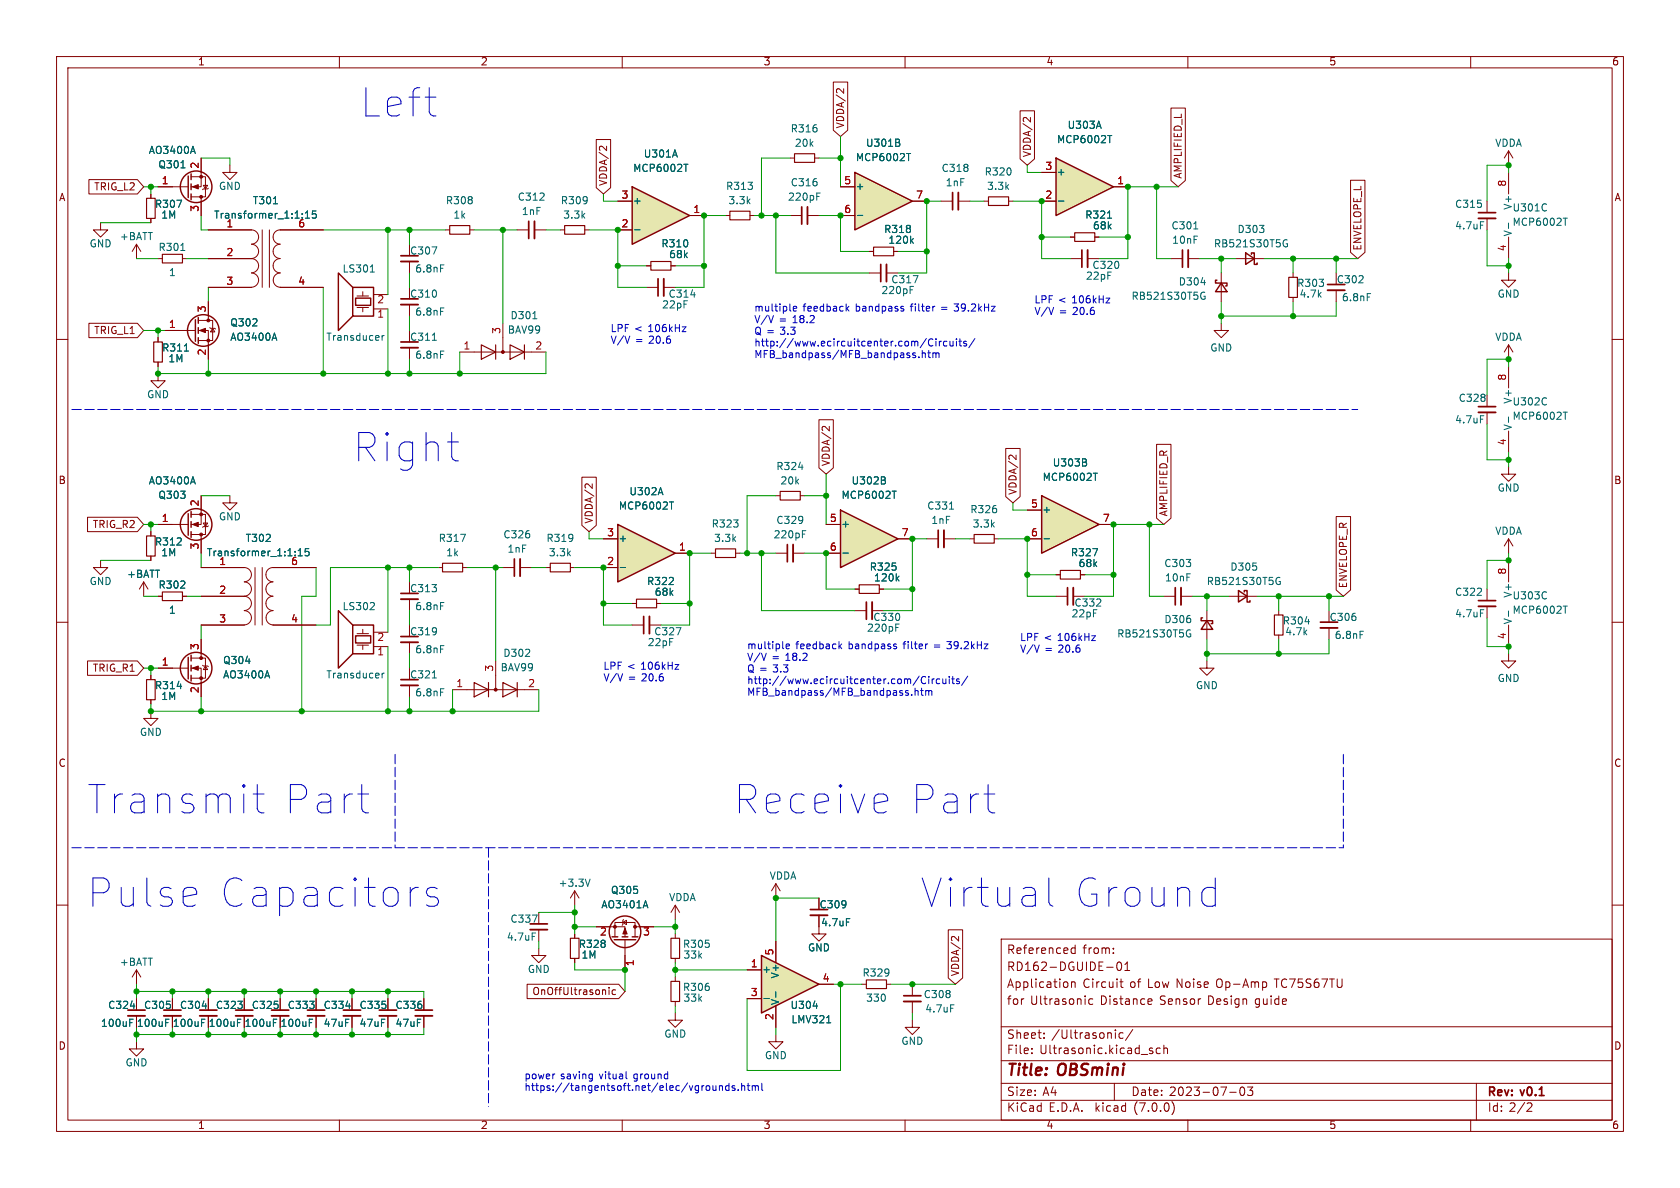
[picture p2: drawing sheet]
<svg xmlns="http://www.w3.org/2000/svg" width="297mm" height="210mm" viewBox="0 0 297 210" stroke-linecap="round" stroke-linejoin="round" font-family="sans-serif">
<g fill="none" stroke="#840000" stroke-width=".18">
<path d="M10 10h277v190h-277zM12 12h273v186h-273zM60 10v2M110 10v2M160 10v2M210 10v2M260 10v2M10 60h2M285 60h2M125.7 97.8h.8M130 97.8h.8M10 110h2"/>
<path d="M63.1 112h2.1M63.1 114h2.1M64.1 111.3v.7M64.1 114v.8M66 114.3h2.6M66 111.8h2.6M285 110h2M10 160h2M285 160h2M24.1 176.5v2.1M24.1 179.6v2M30.5 176.5v2.1"/>
<path d="M30.5 179.6v2M177 166h108v32h-108zM189.4 168.3l.2 .3 .5-.1M189.4 173.6v1M189.4 173.7l.2-.1h.4l.1 1M190.1 167.1v1.5M190.1 167.6h-.5l-.2 .2M193.2 176.6h-.4l-.3 .2v.5l.1 .2h.6M195.6 171h1.2M196.8 168.4v.2M196.8 167.6v.2M197.6 170.2l.2-.1a.81 .81 0 0 1 .6 .6 .81 .81 0 0 1-.3 .8l-.2 .1a.81 .81 0 0 1-.3-1.4z"/>
<path d="M198 173.6h.5M198.2 173.1v1.2l.3 .3M198.9 171.6h.8M198.9 170.5l.4-.4v1.5M203.2 176.6h.4l.1 .3-.8 .2M203.6 177.5l-.4 .1M223.4 173.6h.4l.1 .2v.6l-.5 .2M60 198v2M110 198v2M160 198v2M177 194.5h108M177 191.5h108"/>
<path d="M177 187.5h108M177 181.5h108M182.4 186.1v.2M182.4 185.3v.2M184.6 183.4v.2M184.6 182.6v.2M197 191.5v3M197.2 182.1v.1M197.2 182.6v1M198.5 182.6h-.4l-.3 .2v.5l.2 .2h.5M200.3 182l-1.3 1.9M203.4 185.8h.4v.2l-.2 .3h-.3"/>
<path d="M203.4 185.3h.4M205.1 185.3h-.4l-.3 .2v.5l.1 .2h.6M205.8 185.4l.2-.1h.3l.1 1M205.8 184.8v1.5M207.2 194.8a1.74 1.74 0 0 1 0 2.2M210 198v2M217.4 193.1h1.1M219.4 192.2h.1a.81 .81 0 0 1 .6 .6 .81 .81 0 0 1-.3 .8l-.1 .1a.81 .81 0 0 1-.6-.7 .81 .81 0 0 1 .3-.8zM220.5 192.2h1l-.5 .5 .4 .2v.6l-.2 .2h-.4l-.3-.2M260 198v2M261 191.5v6.5M270.5 195l.3 .2v.4l-.9 .9h.9"/>
</g>
<path d="M62.4 110.5h3.6v5.1h-3.6zM62.4 110.5l-2.6-2.5v10.1l2.6-2.5M62.9 112.4h2.6v1.3h-2.6z" fill="none" stroke="#840000" stroke-width=".25"/>
<path d="M65.4 107.8h.8M66.1 106.6v.5M67.6 119v.8M67.9 119l-.3 .2M22.9 180.2h.6M29.3 180.2h.6" fill="none" stroke="#006464" stroke-width=".18"/>
<path d="M22.6 179.6h3.1M29 179.6h3" fill="none" stroke="#840000" stroke-width=".33"/>
<path d="M22.6 178.6h3.1M29 178.6h3" fill="none" stroke="#840000" stroke-width=".3"/>
<path d="M126.5 97h3.5v1.6h-3.5z" fill="none" stroke="#840000" stroke-width=".2"/>
<path d="M151.1 30.5l10.2 5.1-10.2 5z" fill="#e6e6af"/>
<g fill="none" stroke="#840000" stroke-width=".25">
<path d="M33.3 31.1v3.8M33.8 30.7v1.1M33.8 32.5v1M33.8 34.3v1M151.1 30.5l10.2 5.1-10.2 5z"/>
<circle cx="34.7" cy="33" r="2.79"/>
</g>
<g fill="none" stroke="#840000" stroke-width=".18">
<path d="M27.9 33h5.4M33.8 31.2h2.5v3.6h-2.5M35.6 27.9v5.1h-1.8M35.6 34.8v3.3M35.9 32.8h.8l-.4 .6zM36.8 33.3l-.1 .1h-.8l-.1 .1M148.6 33h2.5M148.6 38.1h2.5M161.3 35.6h2.5M166.4 35.6h2M169.4 35.6h2M17.8 99.1v1.2h-1.3l1.3 1.3 1.2-1.3h-1.2"/>
<path d="M26.7 94v.7M26.7 98.3v.8M163.8 95.3h2.1M166.9 95.3h2M171.4 95.3h.8M175.8 95.3h.7M205.7 105.4h2.1M208.8 105.4h2M62.2 176.5v2.1M62.2 179.6v2M68.6 176.5v2.1M68.6 179.6v2"/>
<path d="M74.9 176.5v2.1M74.9 179.6v2M24.1 184.2v1.2h1.3l-1.3 1.3-1.2-1.3h1.2M137.2 182.9v1.3h1.2l-1.2 1.2-1.3-1.2h1.3"/>
</g>
<path d="M32 29.7h.7M34.1 25.9l.4 1.2M151.6 38.1h.9M159 25.3l.1 .1-.1 .4M159 24.7v.4M160.3 27.1h.7M167.9 90h.7" fill="none" stroke="#006464" stroke-width=".18"/>
<path d="M25.9 94.7h1.5v3.6h-1.5zM172.2 94.5h3.6v1.5h-3.6z" fill="none" stroke="#840000" stroke-width=".2"/>
<path d="M169.4 34v3.1M166.9 93.7v3.1M208.8 103.9v3M60.7 179.6h3.1M67.1 179.6h3M73.4 179.6h3.1" fill="none" stroke="#840000" stroke-width=".33"/>
<path d="M168.4 34v3.1M165.9 93.7v3.1M207.8 103.9v3M60.7 178.6h3.1M67.1 178.6h3M73.4 178.6h3.1" fill="none" stroke="#840000" stroke-width=".3"/>
<g fill="#840000" stroke="#840000" stroke-width=".18">
<path d="M34 33l1.1-.4v.8z"/>
<circle cx="35.6" cy="31.2" r=".25"/>
<circle cx="35.6" cy="34.8" r=".25"/>
</g>
<path d="M134.6 168.9l10.2 5.1-10.2 5.1z" fill="#e6e6af"/>
<path d="M212.6 109.2h-.3v.5h2.1v.5h-.3M213.4 109.7l1 1.6h-2.1zM134.6 168.9l10.2 5.1-10.2 5.1z" fill="none" stroke="#840000" stroke-width=".25"/>
<g fill="none" stroke="#840000" stroke-width=".18">
<path d="M266.7 95.3l-.8 1.2M266.7 95.3v2.5M266.7 95.3l.8 1.2M25.4 102.9l-.8 1.2M25.4 102.9v2.5M25.4 102.9l.8 1.2M186.7 101.6h.8M191 101.6h.8M213.4 108v5M137.2 156.2v2.6M137.2 156.2l-.8 1.3M137.2 156.2l.7 1.3"/>
<path d="M144.8 158.8v2M119.4 179.1v1.2h1.2l-1.2 1.3-1.3-1.3h1.3M119.4 160v2.6M119.4 165.1v.8M119.4 169.4v.8M119.4 172.7v.8M119.4 177v.8M119.4 160l-.8 1.3M119.4 160l.7 1.3M132.1 171.5h2.5M132.1 176.5h2.5M137.2 166.4v3.8"/>
<path d="M137.2 177.8v3.8M144.8 161.8v3.3h1.2l-1.2 1.3-1.3-1.3h1.3M144.8 174h2.5M161.3 174v2M161.3 177v2.1"/>
</g>
<path d="M210.3 112.1h.2l-.1 .4-.3 .1-.3-.2M210.4 111.4l-.3-.1-.3 .2M135 176.5h1M137.1 175.3v1M143.8 177.8h.7M149.6 162.4h.6M168.1 177.6h.6M146.1 180.8h.8" fill="none" stroke="#006464" stroke-width=".18"/>
<path d="M143.3 161.8h3M159.8 177h3" fill="none" stroke="#840000" stroke-width=".33"/>
<path d="M143.3 160.8h3M159.8 176h3" fill="none" stroke="#840000" stroke-width=".3"/>
<path d="M187.5 100.8h3.5v1.6h-3.5zM118.6 173.5h1.5v3.5h-1.5zM118.6 165.9h1.5v3.5h-1.5z" fill="none" stroke="#840000" stroke-width=".2"/>
<path d="M184.1 87.6l10.2 5.1-10.2 5.1z" fill="#e6e6af"/>
<g fill="none" stroke="#840000" stroke-width=".25">
<path d="M33.3 90.8v3.8M33.8 90.4v1M33.8 92.2v1M33.8 94v1M184.1 87.6l10.2 5.1-10.2 5.1zM218.9 104.4l1.6 1-1.6 1zM220 104.6v-.2h.5v2h.5v-.2"/>
<circle cx="34.7" cy="92.7" r="2.79"/>
</g>
<g fill="none" stroke="#840000" stroke-width=".18">
<path d="M215.9 57.2v1.2h1.3l-1.3 1.3-1.3-1.3h1.3M236.2 48.3v2M236.2 51.3v2M27.9 92.7h5.4M33.8 90.9h2.5v3.6h-2.5M35.6 87.6v5.1h-1.8M35.6 94.5v3.3M35.9 92.5h.8l-.4 .6zM36.8 93l-.1 .1h-.8l-.1 .1M181.6 90.2h2.5M181.6 95.3h2.5M194.3 92.7h2.5"/>
<path d="M266.7 99.1v3.8M26.7 119.4v.7M186.7 105.4h2M189.7 105.4h2.1M217.2 105.4h5M266.7 110.5v3.8M26.7 123.7v.8M24.1 171.5l-.7 1.2M24.1 171.5v2.5M24.1 171.5l.8 1.2M152.4 174h.8M156.7 174h.8"/>
<path d="M161.3 180.3v1.3h1.3l-1.3 1.3-1.3-1.3h1.3"/>
</g>
<path d="M241.7 51.9h.6M34.1 84.3l.4 1.3M184.6 95.2h.9M192 81.8l.1 .2-.1 .3M192 81.2v.4M193.3 83.7h.7M226.1 102.8h.2v.5h-.3l-.3-.1M226.3 102.1h-.3l-.3 .1M266.7 108v1M276.4 107.1h.7" fill="none" stroke="#006464" stroke-width=".18"/>
<path d="M234.7 51.3h3M189.7 103.9v3" fill="none" stroke="#840000" stroke-width=".33"/>
<path d="M234.7 50.3h3M188.7 103.9v3" fill="none" stroke="#840000" stroke-width=".3"/>
<g fill="#840000" stroke="#840000" stroke-width=".18">
<path d="M34 92.7l1.1-.4v.8z"/>
<circle cx="35.6" cy="90.9" r=".25"/>
<circle cx="35.6" cy="94.5" r=".25"/>
</g>
<path d="M25.9 120.1h1.5v3.6h-1.5zM153.2 173.2h3.5v1.6h-3.5z" fill="none" stroke="#840000" stroke-width=".2"/>
<path d="M186.7 27.9l10.1 5.1-10.1 5.1z" fill="#e6e6af"/>
<g fill="none" stroke="#840000" stroke-width=".25">
<path d="M186.7 27.9l10.1 5.1-10.1 5.1zM215.1 49.5h-.2v.5h2v.5h-.2M215.9 50l1 1.6h-2zM220.2 44.7l1.5 1-1.5 1zM221.2 45v-.3h.5v2h.5v-.2M33.3 116.2v3.8M33.8 115.8v1M33.8 117.6v1M33.8 119.4v1"/>
<circle cx="34.7" cy="118.1" r="2.79"/>
</g>
<g fill="none" stroke="#840000" stroke-width=".18">
<path d="M139.7 38.1h2M139.7 27.9h.8M142.7 38.1h2.1M144 27.9h.8M174 35.6h.8M178.3 35.6h.8M184.1 35.6h2.6M184.1 30.5h2.6M196.8 33h2.6M262.9 35.6v2M262.9 38.6v2M266.7 26.7l-.8 1.2"/>
<path d="M266.7 26.7v2.5M266.7 30.5v3.8M266.7 26.7l.8 1.2M189.2 41.9h.8M189.2 45.7h2.1M192.3 45.7h2M193.5 41.9h.8M207 45.7h2M210.1 45.7h2M215.9 48.3v5M218.4 45.7h5.1M266.7 48.3v1.2h1.3l-1.3 1.3-1.3-1.3h1.3"/>
<path d="M266.7 41.9v3.8M262.9 69.9v2M262.9 72.9v2M137.2 87.6h.7M141.5 87.6h.7M266.7 82.6v1.2h1.3l-1.3 1.3-1.3-1.3h1.3M27.9 118.1h5.4M33.8 118.1h1.8v5.1M33.8 116.3h2.5v3.6h-2.5M35.6 113v3.3M35.8 117.6l.1 .1h.8l.1 .2M36.3 117.7l.4 .7h-.8z"/>
<path d="M213.4 116.8v1.3h1.2l-1.2 1.3-1.3-1.3h1.3M226.1 108v.7M226.1 112.3v.7M234.9 108v2M234.9 111v2M262.9 104.1v2.1M262.9 107.2v2M266.7 115.6v1.2h1.3l-1.3 1.3-1.3-1.3h1.3"/>
</g>
<g fill="none" stroke="#006464" stroke-width=".18">
<path d="M144.4 34.1h.6M187.1 35.5h1M195.8 38.6h.7M195.8 24h.7M261.7 39.2h.6M266.7 39.4v1M276.4 38.6h.7M211 40.5h.8M212.8 52.4h.2v.5h-.3l-.3-.2M213 51.7l-.3-.1-.3 .2M227.4 43.1h.2v.5h-.3l-.4-.1M227.6 42.4h-.3l-.4 .2"/>
<path d="M261.7 73.5h.6M47.2 118.6l.5 1.2M240.4 111.6h.6M261.7 107.8h.6"/>
</g>
<path d="M140.5 27.2h3.5v1.5h-3.5zM174.8 34.8h3.5v1.5h-3.5zM190 41.1h3.5v1.6h-3.5zM137.9 86.9h3.6v1.5h-3.6zM225.3 108.7h1.5v3.6h-1.5z" fill="none" stroke="#840000" stroke-width=".2"/>
<path d="M142.7 36.6v3M261.4 38.6h3M192.3 44.2v3M210.1 44.2v3M261.4 72.9h3M233.4 111h3.1M261.4 107.2h3" fill="none" stroke="#840000" stroke-width=".33"/>
<path d="M141.7 36.6v3M261.4 37.6h3M191.3 44.2v3M209 44.2v3M261.4 71.9h3M233.4 110h3.1M261.4 106.2h3" fill="none" stroke="#840000" stroke-width=".3"/>
<g fill="#840000" stroke="#840000" stroke-width=".18">
<path d="M34 118.1l1.1-.4v.8z"/>
<circle cx="35.6" cy="119.9" r=".25"/>
<circle cx="35.6" cy="116.3" r=".25"/>
</g>
<path d="M111.8 33l10.1 5.1-10.1 5.1z" fill="#e6e6af"/>
<path d="M111.8 33l10.1 5.1-10.1 5.1z" fill="none" stroke="#840000" stroke-width=".25"/>
<g fill="none" stroke="#840000" stroke-width=".18">
<path d="M109.2 35.6h2.6M121.9 38.1h2.6M128.3 38.1h.7M132.6 38.1h.7M72.4 58.4v2.1M109.2 40.6h2.6M153.7 48.3h2M153.7 44.5h.7M156.7 48.3h2M158 44.5h.7M228.6 48.3v.7M228.6 52.6v.7"/>
<path d="M27.9 66v1.3h1.3l-1.3 1.3-1.2-1.3h1.2M72.4 61.5v2M266.7 61v2.5M266.7 64.8v3.8M266.7 76.2v3.8M266.7 61l-.8 1.2M266.7 61l.8 1.2M40.6 87.6v1.3h-1.2l1.2 1.3 1.3-1.3h-1.3M137.2 97.8h2M140.2 97.8h2M27.9 105.4h.8M32.3 105.4h.7"/>
<path d="M35.6 105.4h7.6a1.27 1.27 0 0 1 1.2 1.3 1.27 1.27 0 0 1-1.2 1.3 1.26 1.26 0 0 1 1.3 1.2 1.26 1.26 0 0 1-1.3 1.3M35.6 100.3h7.6a1.26 1.26 0 0 1 1.3 1.3 1.26 1.26 0 0 1-1.3 1.2M35.6 110.5h7.6M43.2 102.9a1.26 1.26 0 0 1 1.3 1.2 1.26 1.26 0 0 1-1.3 1.3M45.1 100.3v10.2M46.4 100.3v10.2M48.3 105.4a1.26 1.26 0 0 0-1.3 1.3 1.26 1.26 0 0 0 1.3 1.2M48.3 102.9a1.26 1.26 0 0 0-1.3 1.2 1.26 1.26 0 0 0 1.3 1.3M48.3 110.5h7.6M48.3 108a1.26 1.26 0 0 0-1.3 1.2 1.26 1.26 0 0 0 1.3 1.3M55.9 100.3h-7.6a1.26 1.26 0 0 0-1.3 1.3 1.26 1.26 0 0 0 1.3 1.2M151.1 108h2.1"/>
<path d="M151.1 104.1h.8M154.2 108h2M155.4 104.1h.8M26.7 125.7v1.3h1.2l-1.2 1.3-1.3-1.3h1.3"/>
</g>
<g fill="none" stroke="#006464" stroke-width=".18">
<path d="M120.9 29h.7M112.2 40.6h1M161.1 42.5l.4 .5M161.5 42.2l-.5 .4M76.4 60.2h.8M77.9 62.1h.6M266.7 73.7v1M276.4 72.9h.7M52.7 98.3h.7M52.7 97.3l.4-.3v1.3M54.6 97h-.6l-.1 .6 .2-.1h.4l.2 .2-.1 .4-.2 .2-.5-.2M141.9 93.8h.6"/>
<path d="M158.6 102.2l.3 .5M158.9 101.9l-.5 .4"/>
</g>
<path d="M129 37.3h3.6v1.6h-3.6zM154.4 43.7h3.6v1.5h-3.6zM227.8 49h1.6v3.6h-1.6zM28.7 104.6h3.6v1.6h-3.6zM151.9 103.4h3.5v1.5h-3.5z" fill="none" stroke="#840000" stroke-width=".2"/>
<path d="M156.7 46.7v3.1M70.9 61.5h3M140.2 96.3v3M154.2 106.4v3.1" fill="none" stroke="#840000" stroke-width=".33"/>
<path d="M155.7 46.7v3.1M70.9 60.5h3M139.2 96.3v3M153.2 106.4v3.1" fill="none" stroke="#840000" stroke-width=".3"/>
<path d="M148.6 90.2l10.1 5.1-10.1 5z" fill="#e6e6af"/>
<g fill="none" stroke="#840000" stroke-width=".25">
<path d="M34.5 56.5v3.8M35.1 56.1v1.1M35.1 57.9v1M35.1 59.7v1M62.4 50.8h3.6v5.1h-3.6zM62.4 50.8l-2.6-2.5v10.1l2.6-2.5M62.9 52.7h2.6v1.3h-2.6zM148.6 90.2l10.1 5.1-10.1 5z"/>
<circle cx="35.9" cy="58.4" r="2.79"/>
</g>
<g fill="none" stroke="#840000" stroke-width=".18">
<path d="M17.8 39.4v1.2h-1.3l1.3 1.3 1.2-1.3h-1.2M26.7 34.3v.8M26.7 38.6v.8M40.6 29.2v1.3h-1.2l1.2 1.3 1.3-1.3h-1.3M24.1 43.2l-.7 1.3M24.1 43.2v2.5M24.1 43.2l.8 1.3M27.9 45.7h.8M27.9 59.7v.8M29.2 58.4h5.3M32.3 45.7h.7M35.1 58.4h1.7v5.1"/>
<path d="M35.1 56.6h2.5v3.6h-2.5M36.8 40.6h7.6a1.26 1.26 0 0 1 1.3 1.3 1.26 1.26 0 0 1-1.3 1.3M36.8 45.7h7.6M36.8 53.3v3.3M37.1 57.9l.1 .1h.8l.1 .2M37.6 58l.4 .7h-.8zM44.4 48.3a1.26 1.26 0 0 1 1.3 1.2 1.26 1.26 0 0 1-1.3 1.3h-7.6M44.4 45.7a1.26 1.26 0 0 1 1.3 1.3 1.26 1.26 0 0 1-1.3 1.2M44.4 43.2a1.26 1.26 0 0 1 1.3 1.2 1.26 1.26 0 0 1-1.3 1.3M46.4 40.6v10.2M47.6 40.6v10.2M49.5 43.2a1.27 1.27 0 0 0-1.2 1.3 1.27 1.27 0 0 0 1.2 1.2 1.26 1.26 0 0 0-1.2 1.3 1.26 1.26 0 0 0 1.2 1.2"/>
<path d="M49.6 48.3a1.26 1.26 0 0 0-1.3 1.2 1.26 1.26 0 0 0 1.3 1.3h7.5M57.1 40.6h-7.6a1.26 1.26 0 0 0-1.2 1.3 1.26 1.26 0 0 0 1.2 1.3M63.1 52.3h2.1M63.1 54.4h2.1M64.1 51.6v.7M64.1 54.4v.7M66 54.6h2.6M66 52.1h2.6M72.4 43.2v2M72.4 46.2v2.1M72.4 50.8v2M72.4 53.8v2.1"/>
<path d="M27.9 64v.8M146 92.7h2.6M146 97.8h2.6M158.7 95.3h2.6"/>
</g>
<g fill="none" stroke="#006464" stroke-width=".18">
<path d="M48.3 36h.8M54 38.6h.7M54 37.7l.4-.4v1.3M55.9 37.3h-.6l-.1 .6 .2-.1h.4l.1 .2v.4l-.2 .2-.5-.2M32 44.3h.7M48.5 58.9l.4 1.3M65.5 48.1h.7M67.6 59.3v.9M67.9 59.3l-.3 .3M77.9 54.4h.6M77.9 46.8h.6M32.6 62.1h.7"/>
<path d="M149 97.8h1M156.4 85l.1 .1-.1 .4M156.4 84.4v.4M157.7 86.8h.7"/>
</g>
<path d="M25.9 35.1h1.5v3.5h-1.5zM28.7 45h3.6v1.5h-3.6zM27.2 60.5h1.5v3.5h-1.5z" fill="none" stroke="#840000" stroke-width=".2"/>
<g fill="#840000" stroke="#840000" stroke-width=".18">
<path d="M35.3 58.4l1-.4v.8z"/>
<circle cx="36.8" cy="60.2" r=".25"/>
<circle cx="36.8" cy="56.6" r=".25"/>
</g>
<path d="M70.9 53.8h3M70.9 46.2h3" fill="none" stroke="#840000" stroke-width=".33"/>
<path d="M70.9 52.8h3M70.9 45.2h3" fill="none" stroke="#840000" stroke-width=".3"/>
<path d="M109.2 92.7l10.2 5.1-10.2 5.1z" fill="#e6e6af"/>
<g fill="none" stroke="#840000" stroke-width=".25">
<path d="M109.2 92.7l10.2 5.1-10.2 5.1zM108.2 165.6h1M108.6 166.1h3.8M110 165.6h1M111.8 165.6h1"/>
<circle cx="110.5" cy="164.7" r="2.79"/>
</g>
<g fill="none" stroke="#840000" stroke-width=".18">
<path d="M147.3 14.5h2.6v8.5l-1.3 1.1-1.3-1.1zM149.1 15.7v.8l-.7-.8h-.3l-.2 .1M180.3 19.6h2.6v8.5l-1.3 1.1-1.3-1.1zM207 19.1h2.6v12.8l-1.3 1.1-1.3-1.1zM15.7 31.7h8.6l1.1 1.3-1.1 1.3h-8.6zM26.7 34.3v.8M26.7 38.6v.8M27.9 33h2.6M35.6 27.9v2.6M35.6 35.6v2.5M105.4 24.7h2.6v8.5l-1.3 1.1-1.3-1.1zM107.2 25.8v.8l-.7-.7-.3-.1-.2 .2"/>
<path d="M109.2 35.6h2.6M121.9 38.1h2.6M148.6 33h2.5M148.6 38.1h2.5M161.3 35.6h2.5M182.2 20.8v.8l-.8-.8h-.3l-.1 .1M184.1 35.6h2.6M184.1 30.5h2.6M196.8 33h2.6M238.8 31.9h2.5v12.7l-1.3 1.1-1.2-1.1zM15.7 57.1h8.6l1.1 1.3-1.1 1.3h-8.6zM27.9 59.7v.8"/>
<path d="M29.2 58.4h2.5M36.8 50.8h7.6M36.8 40.6h7.6M36.8 53.3v2.6M36.8 45.7h7.6M49.5 50.8h7.6M49.5 40.6h7.6M78.7 40.6h.8M83.1 40.6h.7M88.9 57.2v5M91.4 40.6h2.1M94.5 40.6h2"/>
<path d="M99.1 40.6h.7M103.4 40.6h.7M109.2 40.6h2.6M114.3 50.8h2M114.3 47h.8M117.3 50.8h2.1M118.6 47h.8M153.7 44.5h.7M158 44.5h.7M189.2 41.9h.8M193.5 41.9h.8M27.9 64v.8"/>
<path d="M36.8 61v2.5M81.3 62.2h15.2M144.8 74.2h2.5v8.5l-1.3 1.1-1.2-1.1zM146.6 75.4v.8l-.7-.8h-.3l-.2 .1M177.8 79.3h2.5v8.5l-1.2 1.1-1.3-1.1zM204.5 78.6h2.5v13l-1.3 1.1-1.2-1.1zM15.5 91.4h8.8l1.1 1.3-1.1 1.3h-8.8zM26.7 94v.7M26.7 98.3v.8M27.9 92.7h2.6M35.6 87.6v2.6M35.6 95.3v2.5"/>
<path d="M102.9 84.4h2.5v8.5l-1.3 1.1-1.2-1.1zM104.7 85.5v.8l-.7-.7-.3-.1-.2 .2M106.7 95.3h2.5M119.4 97.8h2.5M146 97.8h2.6M146 92.7h2.6M158.7 95.3h2.6M179.6 80.5v.7l-.7-.7h-.3l-.2 .1M181.6 95.3h2.5M181.6 90.2h2.5M194.3 92.7h2.5M236.2 91.3h2.6v13l-1.3 1.1-1.3-1.1z"/>
<path d="M15.5 116.8h8.8l1.1 1.3-1.1 1.3h-8.8zM26.7 119.4v.7M27.9 118.1h2.6M27.9 105.4h.8M32.3 105.4h.7M35.6 100.3h7.6M35.6 110.5h7.6M35.6 113v2.6M35.6 105.4h7.6M48.3 100.3h7.6M48.3 110.5h7.6M72.4 102.9v2"/>
<path d="M72.4 105.9v2.1M72.4 110.5v2M72.4 113.5v2.1M72.4 118.1v2M77.5 100.3h.7M81.8 100.3h.7M87.6 116.8v5.1M88.9 100.3h2M91.9 100.3h2.1M96.5 100.3h.8M100.8 100.3h.8M106.7 100.3h2.5"/>
<path d="M111.8 106.7h.7M111.8 110.5h2M114.8 110.5h2M116.1 106.7h.7M151.1 104.1h.8M155.4 104.1h.8M186.7 101.6h.8M191 101.6h.8M26.7 123.7v.8M35.6 120.7v2.5M72.4 121.2v2M80 121.9h15.2"/>
<path d="M101.6 157.5v2.5M101.6 157.5l-.8 1.3M101.6 157.5l.8 1.3M144.8 158.8v2M24.1 176.5v2.1M24.1 179.6v2M30.5 176.5v2.1M30.5 179.6v2M36.8 176.5v2.1M36.8 179.6v2M43.2 176.5v2.1M43.2 179.6v2"/>
<path d="M49.5 176.5v2.1M49.5 179.6v2M55.9 176.5v2.1M55.9 179.6v2M62.2 176.5v2.1M62.2 179.6v2M68.6 176.5v2.1M68.6 179.6v2M74.9 176.5v2.1M74.9 179.6v2M93.2 174h16.2l1.1 1.3-1.1 1.2h-16.2zM95.2 167.6v1.3h1.3l-1.3 1.3-1.2-1.3h1.2"/>
<path d="M95.2 161.3v2M95.2 164.3v2.1M101.6 165.1v.8M101.6 169.4v.8M105.4 163.8h5.1v1.8M107.7 174.5v.2M107.7 175v.8M108.7 165.6v-2.5h3.6v2.5M108.8 175h-.3l-.3 .2 .1 .6h.5M110.1 163.1l.6-.4v.7zM110.2 162.6l-.1 .1v.7l-.1 .2M110.5 166.1v5.4"/>
<path d="M112.3 163.8h3.3M132.1 171.5h2.5M132.1 176.5h2.5M137.2 166.4v3.8M137.2 177.8v3.8M144.8 174h2.5M144.8 161.8v2M167.6 164.4h2.6v8.5l-1.3 1.1-1.3-1.1zM169.5 165.5v.8l-.8-.7-.3-.1-.1 .2"/>
</g>
<g fill="none" stroke="#006464" stroke-width=".18">
<path d="M32 29.7h.7M34.1 25.9l.4 1.2M48.3 36h.8M54 38.6h.7M54 37.7l.4-.4v1.3M55.9 37.3h-.6l-.1 .6 .2-.1h.4l.1 .2v.4l-.2 .2-.5-.2M120.9 29h.7M151.6 38.1h.9M159 25.3l.1 .1-.1 .4M159 24.7v.4M160.3 27.1h.7M187.1 35.5h1"/>
<path d="M195.8 38.6h.7M195.8 24h.7M48.5 58.9l.4 1.3M94.2 56.3h.7M112.2 40.6h1M161.1 42.5l.4 .5M161.5 42.2l-.5 .4M32.6 62.1h.7M34.1 84.3l.4 1.3M52.7 98.3h.7M52.7 97.3l.4-.3v1.3M54.6 97h-.6l-.1 .6 .2-.1h.4l.2 .2-.1 .4-.2 .2-.5-.2"/>
<path d="M118.4 88.7h.7M149 97.8h1M156.4 85l.1 .1-.1 .4M156.4 84.4v.4M157.7 86.8h.7M184.6 95.2h.9M192 81.8l.1 .2-.1 .3M192 81.2v.4M193.3 83.7h.7M47.2 118.6l.5 1.2M76.4 119.8h.8M77.9 114.1h.6"/>
<path d="M77.9 106.5h.6M109.6 100.3h1M158.6 102.2l.3 .5M158.9 101.9l-.5 .4M77.9 121.8h.6M104.3 155.4l-.4 1.3M114.1 159.2l.4 1.3M94.1 164.9h.6M135 176.5h1M137.1 175.3v1M143.8 177.8h.7M149.6 162.4h.6"/>
<path d="M22.9 180.2h.6M29.3 180.2h.6M35.6 180.2h.6M42 180.2h.6M48.3 180.2h.6M54.7 180.2h.6M146.1 180.8h.8"/>
</g>
<g fill="none" stroke="#840000" stroke-width=".2">
<path d="M79.5 39.9h3.6v1.5h-3.6zM99.8 39.9h3.6v1.5h-3.6zM115.1 46.2h3.5v1.6h-3.5zM85.1 61l2.5 1.2-2.5 1.3zM87.6 61v2.5M90.2 61l2.5 1.2-2.5 1.3zM92.7 61v2.5M78.2 99.6h3.6v1.5h-3.6zM97.3 99.6h3.5v1.5h-3.5zM112.5 105.9h3.6v1.5h-3.6zM83.8 120.7l2.6 1.2-2.6 1.3zM86.4 120.7v2.5"/>
<path d="M88.9 120.7l2.5 1.2-2.5 1.3zM91.4 120.7v2.5M100.8 165.9h1.6v3.5h-1.6z"/>
</g>
<path d="M94.5 39.1v3.1M117.3 49.3v3M91.9 98.8v3.1M70.9 113.5h3M70.9 105.9h3M114.8 109v3M70.9 121.2h3M35.3 179.6h3.1M41.7 179.6h3M48 179.6h3.1M54.4 179.6h3M93.7 164.3h3.1" fill="none" stroke="#840000" stroke-width=".33"/>
<path d="M93.5 39.1v3.1M116.3 49.3v3M90.9 98.8v3.1M70.9 112.5h3M70.9 104.9h3M113.8 109v3M70.9 120.1h3M35.3 178.6h3.1M41.7 178.6h3M48 178.6h3.1M54.4 178.6h3M93.7 163.3h3.1" fill="none" stroke="#840000" stroke-width=".3"/>
<g fill="#840000" stroke="#840000" stroke-width=".18">
<path d="M110.5 164.1l.4 1h-.8z"/>
<circle cx="87.6" cy="121.9" r=".25"/>
<circle cx="88.9" cy="62.2" r=".25"/>
<circle cx="108.7" cy="163.8" r=".25"/>
<circle cx="112.3" cy="163.8" r=".25"/>
</g>
<g fill="none" stroke="#0000c2" stroke-width=".18">
<path d="M120.6 57.8h.7l-.7 .8h.7M140.2 54.6l.6-.2v-.2l-.4-.1-.2 .2 .1 .6h.5M149.7 54.5l.4 .5M150.1 54.1l-.5 .5M159.4 54.6h.3l.1 .2-.2 .2h-.2M159.4 54.1l.3 .1M165.3 54.1l-.3 .1M165.5 59.9v.1M169.1 59.9v.1M169.7 59.9v1.1l.3 .2M172.4 59.8l-1.1 1.7M195.5 52.7h.7l-.7 .8h.7"/>
<path d="M79.1 78.1h1.9M163 62v1.2M163.2 62.4l-.2 .1M163.4 62.4l.2 .2v.6M164 62.4h.5M164.2 62v1l.3 .2M164.9 62.5l.4-.1 .2 .2M164.9 62.4v.8M164.9 60a.6 .6 0 0 0-.8 .4 .6 .6 0 0 0 .6 .8l.2-.2M165.5 62.6v.6M165.5 62.6l.1-.2h.3l.1 .8M165.5 60.3v.9"/>
<path d="M166.1 60.3v.9M166.4 60.3l-.3 .3M167.4 60.4l-.4-.1-.2 .3 .1 .5h.5M167.9 60.3l.1 .8 .3 .1 .2-.2M168.5 60.3v.9M169.1 60.3v.9M169.5 60.3h.5M170.8 60.4l-.3-.1-.1 .2v.2l.4 .1v.3h-.4M80.6 81.5h.4M119.3 117.5h.7l-.7 .8h.7M139 114.3l.6-.2-.1-.2-.3-.1-.2 .2v.6h.5M148.4 114.2l.4 .5"/>
<path d="M148.8 113.8l-.5 .5M158.2 114.3h.3v.2l-.2 .2h-.2M158.2 113.8l.3 .1M163.6 119.7a.6 .6 0 0 0-.8 .4 .6 .6 0 0 0 .6 .8l.2-.2M164 113.8l-.2 .1M164.2 119.6v.1M167.8 119.6v.1M168.4 119.6v1.1l.3 .2M171.1 119.5l-1.1 1.7M193 112.4h.7l-.7 .8h.7M45.5 138.7v4.3l.2 .5 .5 .2h.5M161.8 121.6v1.3"/>
<path d="M162 122.1l-.2 .1M162.1 122.1l.2 .1v.7M162.7 122.1h.5M162.9 121.6v1.1l.3 .2M163.6 122.2l.4-.1 .2 .1M163.6 122.1v.8M164.2 122.2v.7M164.2 122.2l.2-.1h.3v.8M164.2 120v.9M164.8 120v.9M165.2 120l-.4 .3M166.1 120.1l-.3-.1-.3 .3 .1 .5h.5"/>
<path d="M166.7 120v.8l.3 .1 .2-.2M167.2 120v.9M167.8 120v.9M168.2 120h.5M169.6 120.1l-.3-.1-.2 .2 .1 .2 .4 .1v.3h-.5M44.8 140.4h1.9M63.2 140.4h1.9M64.2 143.5l.5 .2h.4M73.5 156.9h.5M77.3 157.1l-.5-.2h-.7l-.5 .2-.2 .5 .2 .7 .5 .2h.7l.5 .3 .2 .4-.2 .8-.5 .2h-.9l-.5-.2M156.7 140.6l.2 .5v.4l-2.4 .5M174 140.4h1.9"/>
<path d="M174.9 143.5l.5 .2h.5M185.4 155.2v4.3l.3 .5 .4 .2M214.4 156.9l.4 .2M214.8 155.2v5M214.8 160l-.4 .2M110.7 189.4v1.1l.2 .2M126 191.9l.1 .8 .3 .1 .2-.2M126.6 191.9v.9M127.2 192l.2-.1 .3 .1v.8M127.2 191.9v.9M128.9 192l-.4-.1-.2 .3 .1 .5h.5M128.9 191.5v1.3"/>
<path d="M129.9 192l-.3-.1-.2 .2 .1 .2 .4 .1v.3h-.5M130.5 192.6v.2M131.1 192l.2-.1 .3 .1 .1 .8M131.1 191.5v1.3M132.1 191.9h.5M132.3 191.5v1.1l.3 .2M133 192l.3-.1 .2 .2M133 191.9v.9M133.5 192.1l.2-.2 .3 .1 .1 .8M133.5 192.1v.7M134.7 191.5v1.1l.2 .2"/>
</g>
<path d="M12.7 72.4h227.3M69.8 133.4v16.5M237.5 133.4v16.5M12.7 149.9h224.8M86.4 149.9v45.7" fill="none" stroke="#0000c2" stroke-width=".18" stroke-dasharray="1.7 .6"/>
<g fill="none" stroke="#009600" stroke-width=".18">
<path d="M17.8 39.4h8.9M25.4 33h2.5M26.7 33v1.3M35.6 38.1v2.5h1.2M35.6 27.9h5v1.3M106.7 34.3v1.3h2.5M128.3 38.1h-3.8v12.7h-5.1M133.3 38.1h6.4M137.2 38.1v10.2h16.5M139.7 27.9h-5.1v10.2M144.8 38.1h3.8v6.4h5.1M144.8 27.9h3.8"/>
<path d="M148.6 24.1v8.9M166.4 35.6h-2.6v12.7h-5.1M171.4 35.6h2.6M179.1 35.6h5v10.1h5.1M181.6 29.2v1.3h2.5M204.5 33v12.7h2.5M208.3 33h-8.9v12.7h-5.1M266.7 30.5v-1.3h-3.8v6.4M24.1 45.7h3.8M25.4 58.4h3.8M27.9 58.4v1.3M33 45.7h3.8"/>
<path d="M36.8 50.8v2.5M57.1 50.8v15.2M57.1 40.6h21.6M68.6 40.6v11.5M68.6 54.6v11.4M72.4 40.6v2.6M72.4 48.3v2.5M72.4 55.9v2.5M83.8 40.6h7.6M88.9 40.6v16.6M96.5 40.6h2.6M104.1 40.6h5.1v10.2h5.1"/>
<path d="M109.2 47h5.1M119.4 47h5.1M158.7 44.5h5.1M184.1 41.9h5.1M194.3 41.9h5.1M212.1 45.7h6.3M215.9 45.7v2.6M215.9 53.3v3.9M223.5 45.7h16.5M228.6 45.7v2.6M228.6 53.3v2.6M236.2 53.3v2.6h-20.3"/>
<path d="M236.2 45.7v2.6M262.9 40.6v6.4h3.8M266.7 45.7v2.6M36.8 63.5v2.5M72.4 63.5v2.5M81.3 62.2v3.8M96.5 62.2v3.8h-68.6v-1.2M262.9 74.9v6.4h3.8M266.7 64.8v-1.3h-3.8v6.4M17.8 99.1h8.9M25.4 92.7h2.5M26.7 92.7v1.3"/>
<path d="M35.6 87.6h5M35.6 97.8v2.5M104.1 94v1.3h2.6M125.7 97.8h-3.8v12.7h-5.1M130.8 97.8h6.4M134.6 97.8v10.2h16.5M137.2 87.6h-5.1v10.2M142.2 87.6h3.8M142.2 97.8h3.8v6.3h5.1M146 83.8v8.9M163.8 95.3h-2.5v12.7h-5.1M168.9 95.3h2.5"/>
<path d="M176.5 95.3h5.1v10.1h5.1M179.1 88.9v1.3h2.5M203.2 92.7v12.7h2.5M205.7 92.7h-8.9v12.7h-5M266.7 80v2.6M266.7 97.8v1.3h-3.8v5M25.4 105.4h2.5M25.4 118.1h2.5M26.7 118.1v1.3M33 105.4h2.6M35.6 110.5v2.5M55.9 100.3v5.1h-2.6v20.3"/>
<path d="M68.6 100.3v11.5M68.6 114.3v11.4M72.4 100.3v2.6M72.4 108v2.5M72.4 115.6v2.5M77.5 100.3h-19.1v10.2h-2.5M82.5 100.3h6.4M87.6 100.3v16.5M94 100.3h2.5M101.6 100.3h5.1v10.2h5.1M106.7 106.7h5.1M116.8 106.7h5.1"/>
<path d="M156.2 104.1h5.1M181.6 101.6h5.1M191.8 101.6h5M210.8 105.4h6.4M213.4 105.4v2.6M213.4 113v3.8M222.2 105.4h15.3M226.1 105.4v2.6M226.1 113v2.6M234.9 105.4v2.6M234.9 113v2.6h-21.5M262.9 109.2v5.1h3.8v1.3"/>
<path d="M35.6 123.2v2.5M72.4 123.2v2.5M80 121.9v3.8M95.2 121.9v3.8h-68.5v-1.2M144.8 158.8h-7.6v7.6M24.1 175.3h50.8v1.2M24.1 174v2.5M30.5 175.3v1.2M36.8 175.3v1.2M43.2 175.3v1.2M49.5 175.3v1.2M55.9 175.3v1.2"/>
<path d="M62.2 175.3v1.2M68.6 175.3v1.2M95.2 166.4v1.2M95.2 161.3h6.4M101.6 163.8h3.8M101.6 170.2v1.3h8.9v3.8M101.6 160v5.1M115.6 163.8h3.8M119.4 171.5h12.7M119.4 162.6v2.5M119.4 170.2v2.5M119.4 177.8v1.3"/>
<path d="M147.3 174h5.1M148.6 174v15.2h-16.5v-12.7M157.5 174h11.4M161.3 179.1v1.2M24.1 181.6v2.6M30.5 181.6v1.3M36.8 181.6v1.3M43.2 181.6v1.3M49.5 181.6v1.3M55.9 181.6v1.3M62.2 181.6v1.3M68.6 181.6v1.3"/>
<path d="M74.9 181.6v1.3h-50.8M137.2 181.6v1.3"/>
</g>
<g fill="#009600" stroke="#009600" stroke-width=".18">
<circle cx="146" cy="97.8" r=".46"/>
<circle cx="161.3" cy="95.3" r=".46"/>
<circle cx="146" cy="87.6" r=".46"/>
<circle cx="196.8" cy="92.7" r=".46"/>
<circle cx="203.2" cy="92.7" r=".46"/>
<circle cx="161.3" cy="104.1" r=".46"/>
<circle cx="181.6" cy="101.6" r=".46"/>
<circle cx="181.6" cy="95.3" r=".46"/>
<circle cx="196.8" cy="101.6" r=".46"/>
<circle cx="226.1" cy="105.4" r=".46"/>
<circle cx="213.4" cy="105.4" r=".46"/>
<circle cx="266.7" cy="99.1" r=".46"/>
<circle cx="226.1" cy="115.6" r=".46"/>
<circle cx="234.9" cy="105.4" r=".46"/>
<circle cx="213.4" cy="115.6" r=".46"/>
<circle cx="266.7" cy="114.3" r=".46"/>
<circle cx="204.5" cy="33" r=".46"/>
<circle cx="199.4" cy="41.9" r=".46"/>
<circle cx="184.1" cy="41.9" r=".46"/>
<circle cx="184.1" cy="35.6" r=".46"/>
<circle cx="199.4" cy="33" r=".46"/>
<circle cx="163.8" cy="35.6" r=".46"/>
<circle cx="163.8" cy="44.5" r=".46"/>
<circle cx="215.9" cy="55.9" r=".46"/>
<circle cx="215.9" cy="45.7" r=".46"/>
<circle cx="148.6" cy="27.9" r=".46"/>
<circle cx="88.9" cy="40.6" r=".46"/>
<circle cx="109.2" cy="40.6" r=".46"/>
<circle cx="72.4" cy="40.6" r=".46"/>
<circle cx="124.5" cy="47" r=".46"/>
<circle cx="124.5" cy="38.1" r=".46"/>
<circle cx="134.6" cy="38.1" r=".46"/>
<circle cx="109.2" cy="47" r=".46"/>
<circle cx="266.7" cy="81.3" r=".46"/>
<circle cx="266.7" cy="29.2" r=".46"/>
<circle cx="266.7" cy="47" r=".46"/>
<circle cx="228.6" cy="55.9" r=".46"/>
<circle cx="228.6" cy="45.7" r=".46"/>
<circle cx="266.7" cy="63.5" r=".46"/>
<circle cx="236.2" cy="45.7" r=".46"/>
<circle cx="148.6" cy="38.1" r=".46"/>
<circle cx="72.4" cy="66" r=".46"/>
<circle cx="81.3" cy="66" r=".46"/>
<circle cx="137.2" cy="38.1" r=".46"/>
<circle cx="27.9" cy="58.4" r=".46"/>
<circle cx="36.8" cy="66" r=".46"/>
<circle cx="27.9" cy="66" r=".46"/>
<circle cx="26.7" cy="92.7" r=".46"/>
<circle cx="57.1" cy="66" r=".46"/>
<circle cx="72.4" cy="100.3" r=".46"/>
<circle cx="68.6" cy="100.3" r=".46"/>
<circle cx="68.6" cy="66" r=".46"/>
<circle cx="121.9" cy="97.8" r=".46"/>
<circle cx="132.1" cy="97.8" r=".46"/>
<circle cx="134.6" cy="97.8" r=".46"/>
<circle cx="121.9" cy="106.7" r=".46"/>
<circle cx="68.6" cy="40.6" r=".46"/>
<circle cx="26.7" cy="33" r=".46"/>
<circle cx="106.7" cy="106.7" r=".46"/>
<circle cx="106.7" cy="100.3" r=".46"/>
<circle cx="87.6" cy="100.3" r=".46"/>
<circle cx="72.4" cy="125.7" r=".46"/>
<circle cx="68.6" cy="125.7" r=".46"/>
<circle cx="80" cy="125.7" r=".46"/>
<circle cx="101.6" cy="163.8" r=".46"/>
<circle cx="119.4" cy="171.5" r=".46"/>
<circle cx="110.5" cy="171.5" r=".46"/>
<circle cx="101.6" cy="161.3" r=".46"/>
<circle cx="43.2" cy="182.9" r=".46"/>
<circle cx="36.8" cy="182.9" r=".46"/>
<circle cx="36.8" cy="175.3" r=".46"/>
<circle cx="24.1" cy="182.9" r=".46"/>
<circle cx="30.5" cy="182.9" r=".46"/>
<circle cx="49.5" cy="182.9" r=".46"/>
<circle cx="55.9" cy="182.9" r=".46"/>
<circle cx="49.5" cy="175.3" r=".46"/>
<circle cx="55.9" cy="175.3" r=".46"/>
<circle cx="43.2" cy="175.3" r=".46"/>
<circle cx="68.6" cy="175.3" r=".46"/>
<circle cx="68.6" cy="182.9" r=".46"/>
<circle cx="62.2" cy="182.9" r=".46"/>
<circle cx="62.2" cy="175.3" r=".46"/>
<circle cx="137.2" cy="158.8" r=".46"/>
<circle cx="161.3" cy="174" r=".46"/>
<circle cx="119.4" cy="163.8" r=".46"/>
<circle cx="148.6" cy="174" r=".46"/>
<circle cx="24.1" cy="175.3" r=".46"/>
<circle cx="30.5" cy="175.3" r=".46"/>
<circle cx="26.7" cy="118.1" r=".46"/>
<circle cx="26.7" cy="125.7" r=".46"/>
<circle cx="35.6" cy="125.7" r=".46"/>
<circle cx="53.3" cy="125.7" r=".46"/>
</g>
<g font-size="7" fill="#0000c2">
<text x="63.5" y="21.6">Left</text>
<text x="62.2" y="82.6">Right</text>
<text x="15.2" y="144.8">Transmit</text>
<text x="49.5" y="144.8">Part</text>
<text x="129.5" y="144.8">Receive</text>
<text x="160.3" y="144.8">Part</text>
<text x="15.2" y="161.3">Pulse</text>
<text x="38.1" y="161.3">Capacitors</text>
<text x="162.6" y="161.3">Virtual</text>
<text x="189.2" y="161.3">Ground</text>
</g>
<g font-size="2.8" fill="#840000">
<text x="178" y="190.8">Title:</text>
<text x="187.1" y="190.8">OBSmini</text>
</g>
<g font-size="2.1" fill="#840000">
<text x="178" y="171.9">RD162-DGUIDE-01</text>
<text x="178" y="168.9">Referenced</text>
<text x="191.4" y="168.9">from:</text>
<text x="178" y="177.9">for</text>
<text x="178" y="174.9">Application</text>
<text x="182.1" y="177.9">Ultrasonic</text>
<text x="191.4" y="174.9">Circuit</text>
<text x="194.5" y="177.9">Distance</text>
<text x="199.7" y="174.9">of Low Noise</text>
<text x="205.1" y="177.9">Sensor</text>
<text x="213.6" y="177.9">Design</text>
<text x="215.2" y="174.9">Op-Amp</text>
<text x="222" y="177.9">guide</text>
<text x="225.6" y="174.9">TC75S67TU</text>
<text x="178" y="183.9">Sheet:</text>
<text x="185.9" y="183.9">/Ultrasonic/</text>
<text x="178" y="186.6">File:</text>
<text x="183.8" y="186.6">Ultrasonic.kicad_sch</text>
<text x="178" y="196.8">KiCad</text>
<text x="178" y="194">Size:</text>
<text x="184.3" y="194">A4</text>
<text x="185.4" y="196.8">E.D.A.</text>
<text x="193.7" y="196.8">kicad</text>
<text x="200" y="194">Date:</text>
<text x="200.6" y="196.8">(7.0.0)</text>
<text x="206.7" y="194">2023-07-03</text>
<text x="263" y="194.2">Rev:</text>
<text x="263" y="196.8">Id: 2/2</text>
<text x="269" y="194.2">v0.1</text>
</g>
<g font-size="1.8" fill="#840000">
<text x="35" y="11.8">1</text>
<text x="85" y="11.8">2</text>
<text x="135" y="11.8">3</text>
<text x="185" y="11.8">4</text>
<text x="235" y="11.8">5</text>
<text x="285" y="11.8">6</text>
<text x="149.5" y="22.7" transform="rotate(-90 149.5 22.7)">VDDA/2</text>
<text x="182.5" y="27.8" transform="rotate(-90 182.5 27.8)">VDDA/2</text>
<text x="10.4" y="35.8">A</text>
<text x="16.5" y="33.9">TRIG_L2</text>
<text x="107.6" y="32.9" transform="rotate(-90 107.6 32.9)">VDDA/2</text>
<text x="209.2" y="31.6" transform="rotate(-90 209.2 31.6)">AMPLIFIED_L</text>
<text x="285.4" y="35.8">A</text>
<text x="240.9" y="44.3" transform="rotate(-90 240.9 44.3)">ENVELOPE_L</text>
<text x="16.5" y="59.3">TRIG_L1</text>
<text x="147" y="82.4" transform="rotate(-90 147 82.4)">VDDA/2</text>
<text x="10.3" y="85.8">B</text>
<text x="180" y="87.5" transform="rotate(-90 180 87.5)">VDDA/2</text>
<text x="285.3" y="85.8">B</text>
<text x="16.3" y="93.6">TRIG_R2</text>
<text x="105.1" y="92.6" transform="rotate(-90 105.1 92.6)">VDDA/2</text>
<text x="206.7" y="91.3" transform="rotate(-90 206.7 91.3)">AMPLIFIED_R</text>
<text x="238.4" y="104" transform="rotate(-90 238.4 104)">ENVELOPE_R</text>
<text x="16.3" y="119">TRIG_R1</text>
<text x="10.3" y="135.8">C</text>
<text x="285.3" y="135.8">C</text>
<text x="169.8" y="172.6" transform="rotate(-90 169.8 172.6)">VDDA/2</text>
<text x="94" y="176.2">OnOffUltrasonic</text>
<text x="10.3" y="185.8">D</text>
<text x="285.3" y="185.8">D</text>
<text x="35" y="199.8">1</text>
<text x="85" y="199.8">2</text>
<text x="135" y="199.8">3</text>
<text x="185" y="199.8">4</text>
<text x="235" y="199.8">5</text>
<text x="285" y="199.8">6</text>
</g>
<g font-size="1.8" fill="#006464">
<text x="139.7" y="23.7">R316</text>
<text x="188.7" y="23.1">U303A</text>
<text x="26.2" y="27.5">AO3400A</text>
<text x="113.8" y="28.1">U301A</text>
<text x="140.5" y="26.2">20k</text>
<text x="151.2" y="28.8">MCP6002T</text>
<text x="153" y="26.2">U301B</text>
<text x="186.8" y="25.6">MCP6002T</text>
<text x="264.3" y="26.2">VDDA</text>
<text x="27.9" y="30">Q301</text>
<text x="38.6" y="33.8">GND</text>
<text x="91.5" y="35.8">C312</text>
<text x="111.9" y="30.7">MCP6002T</text>
<text x="128.3" y="33.8">R313</text>
<text x="139.2" y="35.8">220pF</text>
<text x="139.7" y="33.2">C316</text>
<text x="151.3" y="33.8">+</text>
<text x="166.4" y="30.7">C318</text>
<text x="167.1" y="33.2">1nF</text>
<text x="174" y="31.3">R320</text>
<text x="174.4" y="33.8">3.3k</text>
<text x="186.8" y="31.3">+</text>
<text x="27.3" y="37">R307</text>
<text x="28.5" y="38.9">1M</text>
<text x="37.8" y="38.9">Transformer_1:1:15</text>
<text x="44.6" y="36.4">T301</text>
<text x="78.8" y="36.4">R308</text>
<text x="80.1" y="38.9">1k</text>
<text x="92.2" y="38.3">1nF</text>
<text x="99.1" y="36.4">R309</text>
<text x="99.5" y="38.9">3.3k</text>
<text x="111.9" y="36.4">+</text>
<text x="128.7" y="36.4">3.3k</text>
<text x="156.2" y="41.5">R318</text>
<text x="191.8" y="38.9">R321</text>
<text x="193.2" y="40.8">68k</text>
<text x="207" y="40.8">C301</text>
<text x="218.7" y="41.5">D303</text>
<text x="257.2" y="37">C315</text>
<text x="257.2" y="40.8">4.7uF</text>
<text x="267.3" y="37.7">U301C</text>
<text x="267.3" y="40.2">MCP6002T</text>
<text x="267.5" y="41.8" transform="rotate(-90 267.5 41.8)">V-</text>
<text x="267.5" y="37.2" transform="rotate(-90 267.5 37.2)">V+</text>
<text x="15.8" y="44">GND</text>
<text x="21.1" y="42.7">+BATT</text>
<text x="28" y="44.6">R301</text>
<text x="72.4" y="45.3">C307</text>
<text x="116.9" y="44">R310</text>
<text x="118.2" y="45.9">68k</text>
<text x="157" y="43.4">120k</text>
<text x="193.1" y="47.8">C320</text>
<text x="207.2" y="43.4">10nF</text>
<text x="214.5" y="44">RB521S30T5G</text>
<text x="29.8" y="49.1">1</text>
<text x="60.5" y="48.5">LS301</text>
<text x="72.4" y="52.9">C310</text>
<text x="73.3" y="48.5">6.8nF</text>
<text x="118.1" y="52.9">C314</text>
<text x="155.8" y="52.3">220pF</text>
<text x="157.5" y="50.4">C317</text>
<text x="191.9" y="49.7">22pF</text>
<text x="200" y="53.3">RB521S30T5G</text>
<text x="208.3" y="50.7">D304</text>
<text x="229.3" y="51">R303</text>
<text x="229.7" y="52.9">4.7k</text>
<text x="236.3" y="50.4">C302</text>
<text x="237.2" y="53.5">6.8nF</text>
<text x="264.7" y="52.9">GND</text>
<text x="40.6" y="58">Q302</text>
<text x="73.3" y="56.1">6.8nF</text>
<text x="89.7" y="59.2">BAV99</text>
<text x="90.2" y="56.7">D301</text>
<text x="117" y="54.8">22pF</text>
<text x="28.6" y="62.4">R311</text>
<text x="29.7" y="64.3">1M</text>
<text x="40.6" y="60.5">AO3400A</text>
<text x="57.6" y="60.5">Transducer</text>
<text x="72.4" y="60.5">C311</text>
<text x="73.3" y="63.7">6.8nF</text>
<text x="213.9" y="62.4">GND</text>
<text x="264.3" y="60.5">VDDA</text>
<text x="25.9" y="70.7">GND</text>
<text x="257.8" y="71.3">C328</text>
<text x="267.3" y="71.9">U302C</text>
<text x="267.5" y="71.5" transform="rotate(-90 267.5 71.5)">V+</text>
<text x="257.2" y="75.1">4.7uF</text>
<text x="267.3" y="74.5">MCP6002T</text>
<text x="267.5" y="76.1" transform="rotate(-90 267.5 76.1)">V-</text>
<text x="137.2" y="83.4">R324</text>
<text x="186.1" y="82.7">U303B</text>
<text x="26.2" y="85.9">AO3400A</text>
<text x="27.9" y="88.5">Q303</text>
<text x="111.2" y="87.8">U302A</text>
<text x="137.9" y="85.9">20k</text>
<text x="148.7" y="88.5">MCP6002T</text>
<text x="150.5" y="85.9">U302B</text>
<text x="184.3" y="85.3">MCP6002T</text>
<text x="264.7" y="87.2">GND</text>
<text x="38.6" y="92.3">GND</text>
<text x="88.9" y="95.4">C326</text>
<text x="109.3" y="90.4">MCP6002T</text>
<text x="125.8" y="93.5">R323</text>
<text x="136.7" y="95.4">220pF</text>
<text x="137.2" y="92.9">C329</text>
<text x="148.7" y="93.5">+</text>
<text x="163.9" y="90.4">C331</text>
<text x="164.6" y="92.9">1nF</text>
<text x="171.5" y="91">R326</text>
<text x="171.9" y="93.5">3.3k</text>
<text x="184.3" y="91">+</text>
<text x="264.3" y="94.8">VDDA</text>
<text x="27.3" y="96.7">R312</text>
<text x="28.5" y="98.6">1M</text>
<text x="36.5" y="98.6">Transformer_1:1:15</text>
<text x="43.4" y="96.1">T302</text>
<text x="77.5" y="96.1">R317</text>
<text x="78.8" y="98.6">1k</text>
<text x="89.7" y="98">1nF</text>
<text x="96.5" y="96.1">R319</text>
<text x="97" y="98.6">3.3k</text>
<text x="109.3" y="96.1">+</text>
<text x="126.2" y="96.1">3.3k</text>
<text x="153.7" y="101.2">R325</text>
<text x="189.3" y="98.6">R327</text>
<text x="190.6" y="100.5">68k</text>
<text x="205.8" y="100.5">C303</text>
<text x="217.5" y="101.2">D305</text>
<text x="15.8" y="103.7">GND</text>
<text x="22.4" y="102.4">+BATT</text>
<text x="28" y="104.3">R302</text>
<text x="72.4" y="105">C313</text>
<text x="114.3" y="103.7">R322</text>
<text x="115.7" y="105.6">68k</text>
<text x="154.5" y="103.1">120k</text>
<text x="189.9" y="107.5">C332</text>
<text x="205.9" y="103.1">10nF</text>
<text x="213.3" y="103.7">RB521S30T5G</text>
<text x="257.2" y="105.6">C322</text>
<text x="267.3" y="106.2">U303C</text>
<text x="267.5" y="105.8" transform="rotate(-90 267.5 105.8)">V+</text>
<text x="29.8" y="108.8">1</text>
<text x="60.5" y="108.1">LS302</text>
<text x="72.4" y="112.6">C319</text>
<text x="73.3" y="108.1">6.8nF</text>
<text x="115.6" y="112.6">C327</text>
<text x="153.2" y="112">220pF</text>
<text x="154.3" y="110">C330</text>
<text x="189.4" y="109.4">22pF</text>
<text x="197.4" y="113">RB521S30T5G</text>
<text x="205.8" y="110.4">D306</text>
<text x="226.7" y="110.7">R304</text>
<text x="227.1" y="112.6">4.7k</text>
<text x="235" y="110">C306</text>
<text x="235.9" y="113.2">6.8nF</text>
<text x="257.2" y="109.4">4.7uF</text>
<text x="267.3" y="108.8">MCP6002T</text>
<text x="267.5" y="110.4" transform="rotate(-90 267.5 110.4)">V-</text>
<text x="39.4" y="117.7">Q304</text>
<text x="73.3" y="115.8">6.8nF</text>
<text x="88.4" y="118.9">BAV99</text>
<text x="88.9" y="116.4">D302</text>
<text x="114.4" y="114.5">22pF</text>
<text x="27.3" y="122.1">R314</text>
<text x="28.5" y="124">1M</text>
<text x="39.4" y="120.2">AO3400A</text>
<text x="57.6" y="120.2">Transducer</text>
<text x="72.4" y="120.2">C321</text>
<text x="73.3" y="123.4">6.8nF</text>
<text x="211.4" y="122.1">GND</text>
<text x="264.7" y="120.8">GND</text>
<text x="24.7" y="130.4">GND</text>
<text x="136" y="155.8">VDDA</text>
<text x="98.7" y="157">+3.3V</text>
<text x="106.3" y="160.8">AO3401A</text>
<text x="107.9" y="158.3">Q305</text>
<text x="118.2" y="159.6">VDDA</text>
<text x="144.8" y="160.8">C309</text>
<text x="89.5" y="166.6">4.7uF</text>
<text x="90.2" y="163.4">C337</text>
<text x="102.3" y="167.8">R328</text>
<text x="120.7" y="167.8">R305</text>
<text x="145.1" y="164">4.7uF</text>
<text x="21.1" y="171">+BATT</text>
<text x="93.3" y="172.3">GND</text>
<text x="102.7" y="169.7">1M</text>
<text x="120.8" y="169.7">33k</text>
<text x="134.7" y="172.3">+</text>
<text x="138" y="173.1" transform="rotate(-90 138 173.1)">V+</text>
<text x="142.8" y="168.5">GND</text>
<text x="152.4" y="172.9">R329</text>
<text x="19.1" y="178.6">C324</text>
<text x="25.4" y="178.6">C305</text>
<text x="31.8" y="178.6">C304</text>
<text x="38.1" y="178.6">C323</text>
<text x="44.5" y="178.6">C325</text>
<text x="50.8" y="178.6">C333</text>
<text x="57.2" y="178.6">C334</text>
<text x="63.5" y="178.6">C335</text>
<text x="69.9" y="178.6">C336</text>
<text x="120.7" y="175.5">R306</text>
<text x="120.8" y="177.4">33k</text>
<text x="138" y="177.7" transform="rotate(-90 138 177.7)">V-</text>
<text x="139.7" y="178.6">U304</text>
<text x="153.1" y="177.4">330</text>
<text x="163.2" y="176.7">C308</text>
<text x="163.5" y="179.3">4.7uF</text>
<text x="17.8" y="181.8">100uF</text>
<text x="24.1" y="181.8">100uF</text>
<text x="30.5" y="181.8">100uF</text>
<text x="36.8" y="181.8">100uF</text>
<text x="43.2" y="181.8">100uF</text>
<text x="49.5" y="181.8">100uF</text>
<text x="57.2" y="181.8">47uF</text>
<text x="63.5" y="181.8">47uF</text>
<text x="69.9" y="181.8">47uF</text>
<text x="117.4" y="183.7">GND</text>
<text x="139.8" y="181.2">LMV321</text>
<text x="159.3" y="185">GND</text>
<text x="22.1" y="188.8">GND</text>
<text x="135.2" y="187.5">GND</text>
</g>
<g font-size="1.8" fill="#a90000">
<text x="35.3" y="29.9" transform="rotate(-90 35.3 29.9)">2</text>
<text x="28.5" y="32.8">1</text>
<text x="109.8" y="35.3">3</text>
<text x="149.2" y="32.8">5</text>
<text x="161.9" y="35.3">7</text>
<text x="184.8" y="35.3">2</text>
<text x="184.8" y="30.2">3</text>
<text x="197.5" y="32.8">1</text>
<text x="266.4" y="33.1" transform="rotate(-90 266.4 33.1)">8</text>
<text x="35.3" y="37.5" transform="rotate(-90 35.3 37.5)">3</text>
<text x="40" y="40.4">1</text>
<text x="52.7" y="40.4">6</text>
<text x="109.8" y="40.4">2</text>
<text x="122.5" y="37.8">1</text>
<text x="149.2" y="37.8">6</text>
<text x="40" y="45.5">2</text>
<text x="266.4" y="44.5" transform="rotate(-90 266.4 44.5)">4</text>
<text x="40" y="50.5">3</text>
<text x="52.7" y="50.5">4</text>
<text x="66.6" y="54">2</text>
<text x="29.8" y="58.2">1</text>
<text x="36.6" y="55.3" transform="rotate(-90 36.6 55.3)">3</text>
<text x="66.6" y="56.5">1</text>
<text x="88.6" y="59.1" transform="rotate(-90 88.6 59.1)">3</text>
<text x="36.6" y="62.9" transform="rotate(-90 36.6 62.9)">2</text>
<text x="81.9" y="62">1</text>
<text x="94.6" y="62">2</text>
<text x="266.4" y="67.3" transform="rotate(-90 266.4 67.3)">8</text>
<text x="266.4" y="78.8" transform="rotate(-90 266.4 78.8)">4</text>
<text x="35.3" y="89.6" transform="rotate(-90 35.3 89.6)">2</text>
<text x="182.2" y="89.9">5</text>
<text x="28.5" y="92.5">1</text>
<text x="107.3" y="95">3</text>
<text x="146.7" y="92.5">5</text>
<text x="159.4" y="95">7</text>
<text x="182.2" y="95">6</text>
<text x="194.9" y="92.5">7</text>
<text x="35.3" y="97.2" transform="rotate(-90 35.3 97.2)">3</text>
<text x="38.7" y="100.1">1</text>
<text x="51.4" y="100.1">6</text>
<text x="107.3" y="100.1">2</text>
<text x="120" y="97.5">1</text>
<text x="146.7" y="97.5">6</text>
<text x="266.4" y="101.6" transform="rotate(-90 266.4 101.6)">8</text>
<text x="38.7" y="105.2">2</text>
<text x="38.7" y="110.2">3</text>
<text x="51.4" y="110.2">4</text>
<text x="66.6" y="113.7">2</text>
<text x="266.4" y="113.1" transform="rotate(-90 266.4 113.1)">4</text>
<text x="28.5" y="117.9">1</text>
<text x="35.3" y="115" transform="rotate(-90 35.3 115)">3</text>
<text x="66.6" y="116.2">1</text>
<text x="87.4" y="118.8" transform="rotate(-90 87.4 118.8)">3</text>
<text x="35.3" y="122.6" transform="rotate(-90 35.3 122.6)">2</text>
<text x="80.6" y="121.7">1</text>
<text x="93.3" y="121.7">2</text>
<text x="106" y="165.7">2</text>
<text x="113.6" y="165.7">3</text>
<text x="112.4" y="170.8" transform="rotate(-90 112.4 170.8)">1</text>
<text x="132.7" y="171.2">1</text>
<text x="136.9" y="168.9" transform="rotate(-90 136.9 168.9)">5</text>
<text x="145.4" y="173.7">4</text>
<text x="132.7" y="176.3">3</text>
<text x="136.9" y="180.4" transform="rotate(-90 136.9 180.4)">2</text>
</g>
<g font-size="1.8" fill="#0000c2">
<text x="182.9" y="53.8">LPF &lt;</text>
<text x="189.6" y="53.8">106kHz</text>
<text x="107.9" y="58.9">LPF &lt;</text>
<text x="114.7" y="58.9">106kHz</text>
<text x="133.3" y="55.3">multiple</text>
<text x="133.3" y="57.3">V/V</text>
<text x="133.3" y="59.4">Q =</text>
<text x="137.7" y="57.3">=</text>
<text x="138" y="59.4">3.3</text>
<text x="140.2" y="57.3">18.2</text>
<text x="142" y="55.3">feedback</text>
<text x="151.3" y="55.3">bandpass</text>
<text x="161.2" y="55.3">filter</text>
<text x="166.7" y="55.3">=</text>
<text x="169.1" y="55.3">39.2kHz</text>
<text x="182.9" y="55.9">V/V</text>
<text x="187.3" y="55.9">=</text>
<text x="189.7" y="55.9">20.6</text>
<text x="107.9" y="61">V/V</text>
<text x="112.3" y="61">=</text>
<text x="114.8" y="61">20.6</text>
<text x="133.3" y="61.4">http://www.ecircuitcenter.com/Circuits/</text>
<text x="133.3" y="63.5">MFB_bandpass/MFB_bandpass.htm</text>
<text x="180.3" y="113.5">LPF &lt;</text>
<text x="187.1" y="113.5">106kHz</text>
<text x="106.7" y="118.6">LPF &lt;</text>
<text x="113.4" y="118.6">106kHz</text>
<text x="132.1" y="115">multiple</text>
<text x="132.1" y="117">V/V</text>
<text x="132.1" y="119.1">Q =</text>
<text x="136.5" y="117">=</text>
<text x="136.8" y="119.1">3.3</text>
<text x="138.9" y="117">18.2</text>
<text x="140.7" y="115">feedback</text>
<text x="150.1" y="115">bandpass</text>
<text x="159.9" y="115">filter</text>
<text x="165.4" y="115">=</text>
<text x="167.9" y="115">39.2kHz</text>
<text x="180.3" y="115.6">V/V</text>
<text x="184.7" y="115.6">=</text>
<text x="187.2" y="115.6">20.6</text>
<text x="106.7" y="120.7">V/V</text>
<text x="111.1" y="120.7">=</text>
<text x="113.5" y="120.7">20.6</text>
<text x="132.1" y="121.1">http://www.ecircuitcenter.com/Circuits/</text>
<text x="132.1" y="123.2">MFB_bandpass/MFB_bandpass.htm</text>
<text x="92.7" y="191">power</text>
<text x="99.1" y="191">saving</text>
<text x="106" y="191">vitual</text>
<text x="112.2" y="191">ground</text>
<text x="92.7" y="193">https://tangentsoft.net/elec/vgrounds.html</text>
</g>
</svg>
